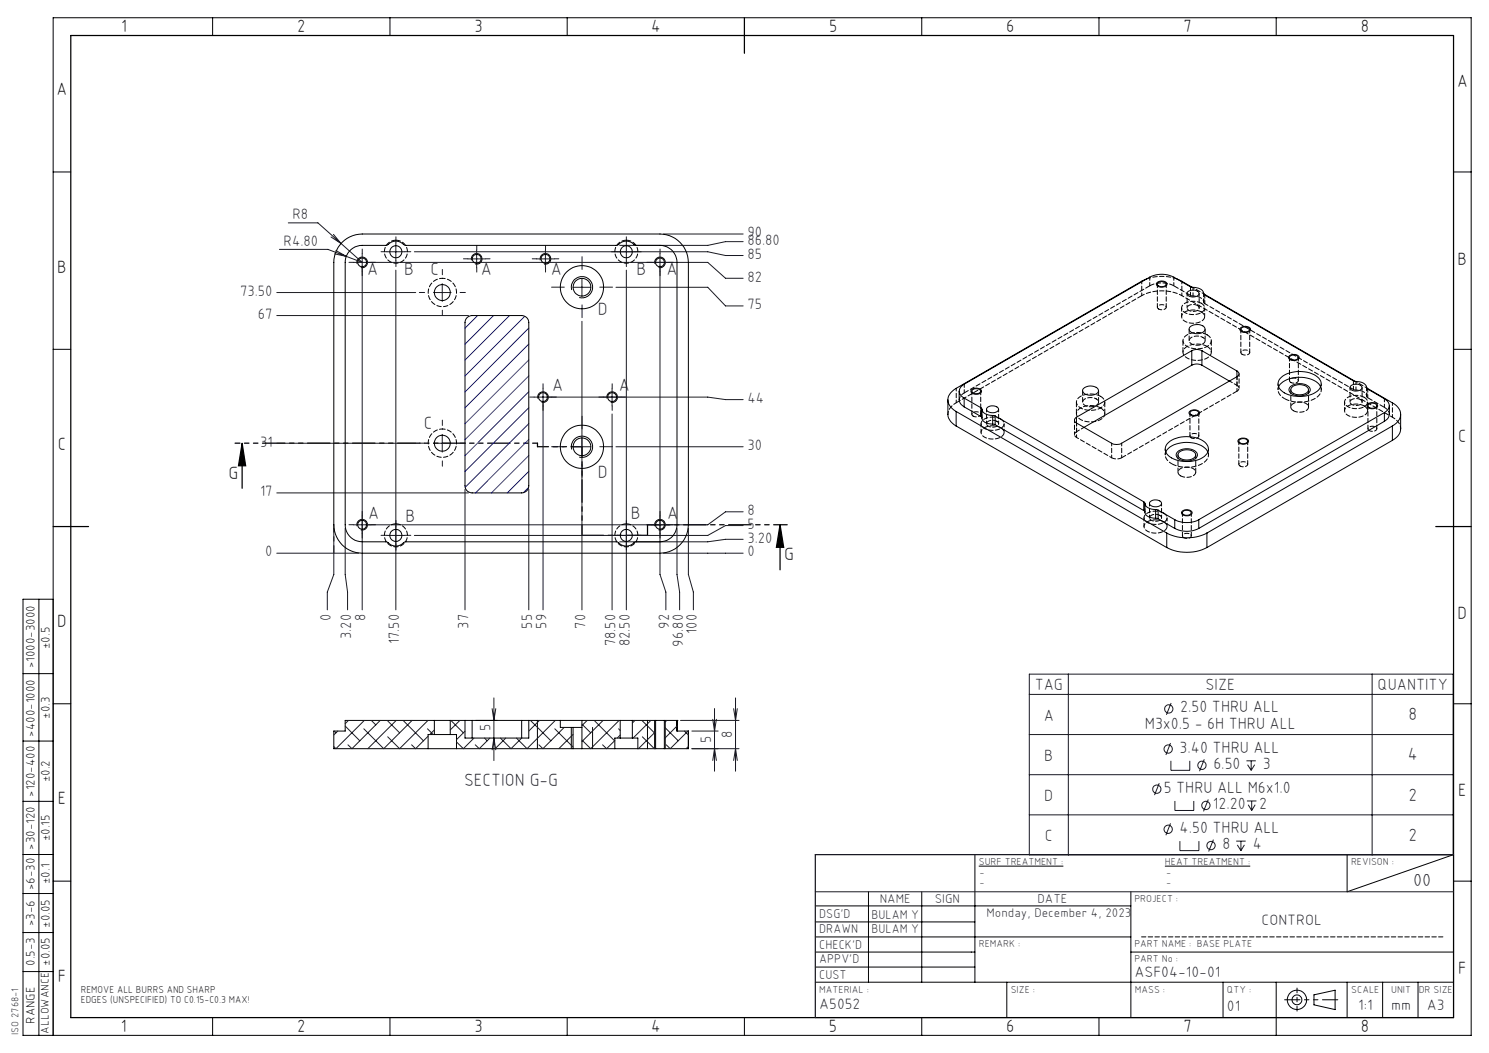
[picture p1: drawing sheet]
<svg xmlns="http://www.w3.org/2000/svg" width="420mm" height="297mm" viewBox="0 0 420 297" stroke-linecap="round" stroke-linejoin="round" font-family="sans-serif">
<g fill="none" stroke="#191924" stroke-width=".28">
<path d="M78.8 70.3h13.7l5.2 2M81.3 62.9h8.4l12.5 11.1-4.5-1.7M94.1 66.1l2.1 2.6-2.8-1.9M94.4 71.6l3.3 .7M94.8 70.7l2.9 1.6M99.7 74h99.9l5 4.5h5M102.2 71.5v100.5M109.1 71h5.1M111.7 68.5v5M111.7 76.2v95.8M116.9 71h82.7l5 1.1h5M132 73h4.9"/>
<path d="M134.4 70.5v5M151.3 73h5.1M153.8 70.5v5M164.1 78.5v5M176.7 68.5v5M176.7 76.2v95.8M186.2 71.5v90.5l1.6 5v5M187.1 66h22.5M209.6 68.2h-5l-5 1h-24.8M78.1 89h54.1M78.1 82.5h39.2M122.3 82.5h4.9"/>
<path d="M124.7 80v5M161.6 81h5.1M164.1 90.6v81.4M173.7 81h25.9l5 5.3h5M150.7 112h48.9l5 .7h5M153.2 109.5v62.5M172.6 109.5v5M172.6 116.8v55.2M78.1 139h54.1M78.1 125h39.2M122.3 125h4.9M124.7 122.5v5"/>
<path d="M131.2 138v34M149.2 138v34M161.6 126h5.1M173.7 126h35.9M78.1 156h23M94.2 149v13l-1.9 5v5M97.4 149v13l.6 5v5M109.1 151h5.1M187.1 156h22.5M191 149v13l.7 5v5M194.2 149v13l1.4 5v5M209.6 152.1h-5l-5 .7h-24.8"/>
<path d="M209.6 148.2h-5l-5 2.8h-82.7M209.6 144.4h-5l-5 3.6h-99.9M138.8 199.9l.5 3.3 .5-3.3M139.3 196.8v17.7M201.5 199.8v17.7M206.9 199.9l.6 3.3 .5-3.3M207.5 196.8v20.7M290.3 190.1h119.6v51h-119.6zM290.3 195.9h119.6M301.3 190.1v51M330.3 198.3l-1.3 3.3M387 190.1v51"/>
<path d="M94.3 206.2l.5 .5M95.3 206.2l-1.1 1.1M97.4 204.8l4.1 4.1M98.3 203.2l-.9 .9M102.8 203.2l-8 8-.6-.6M104.7 203.2l1.3 1.3M107.2 203.2l-7.9 8-1.2-1.1M109.2 203.2l3.5 3.5M111.8 203.2l-8 8M113.8 203.3l5.7 5.6M116.2 203.2l-8 8-5.6-5.6M120.6 205.6l1.6 1.6"/>
<path d="M120.7 203.2l-8 8-3.3-3.4M120.8 207.6l-3.6 3.6-1.1-1.1M122.5 205.9l-1.3 1.3M127.2 203.2l3.5 3.5M129.7 203.2l-2.7 2.7M131.2 206.2l-2.4 2.4M133.7 208.2l-3 3-1.9-1.9M134.2 203.2h6.1M136.7 208.2l.7 .7M138.2 208.2l-3 3-1.1-1.1M138.8 211.5l.5-3.3 .5 3.3M141.1 208.2l3 3 3-3"/>
<path d="M142.7 208.2l-3 3M149.8 203.3l5.6 5.6M152.2 203.2l-3 3M156.5 205.6l5.1 5.1M156.6 203.2l-7.9 8-3-3M159.1 205.2l-6 6-1.1-1.1M161.6 207.1l-4 4.1M164.1 204.3l2.5 2.4M165.6 203.2l-1.5 1.4M167.7 203.3l5.7 5.6M170.1 203.2l-6 6M173.4 208.9l-2.3 2.3-1.1-1.1"/>
<path d="M174.5 205.6l.4 .5M174.6 203.2l-8 8-2.5-2.5M174.9 207.3l-.8 .9M179.1 203.2l-.7 .7M181 203.2l3.6 3.5M181.2 207.8l3.4 3.4 .3-.3M183.6 203.2l-5 5M184.9 206.4l-4.8 4.8-.2-.2M187.4 205l3.9 3.9M188.1 203.2l-.7 .7M191 204.8l-3.6 3.5M191.9 203.2h16.6"/>
<path d="M193 206.2l1.2 1.1M194.1 206.2l-5 5-1.2-1.1M194.2 210.6l-.7 .6M195.2 211.2h13.3M195.2 206.2h7.4M201 214.5l.5-3.3 .6 3.3M201 202.9l.5 3.3 .6-3.3M206.9 214.5l.6-3.3 .5 3.3M290.3 207.2h119.6M290.3 218.5h119.6M330.2 209.6l-1.3 3.3M330.3 214.6v2.7h5.3v-2.7"/>
<path d="M339.7 214.2l-1.4 3.3M351.6 214.6h2.6M351.9 215.7l1 1.6M352.9 214.6v2.7M353.9 215.7l-1 1.6M290.3 229.8h119.6M327 220.9l-1.4 3.4M330.2 232.2l-1.3 3.4M331.4 225.9v2.7h5.3v-2.7M332.8 237.2v2.7h5.4v-2.7M340.8 225.5l-1.3 3.3M342.3 236.8l-1.4 3.4"/>
<path d="M348.7 237.2h2.7M349 238.3l1 1.6M350 237.2v2.7M351 238.3l-1 1.6M351.7 225.9h2.7M352.1 227l1 1.6M353.1 225.9v2.7M354 227l-.9 1.6M230 251.5h180"/>
<circle cx="329.7" cy="200" r="1.17"/>
<circle cx="329.5" cy="211.3" r="1.17"/>
<circle cx="339" cy="215.9" r="1.17"/>
<circle cx="326.3" cy="222.6" r="1.16"/>
<circle cx="329.5" cy="233.9" r="1.17"/>
<circle cx="340.2" cy="227.2" r="1.16"/>
<circle cx="341.6" cy="238.5" r="1.17"/>
</g>
<g fill="none" stroke="#000" stroke-width=".28">
<path d="M60 5v5M110 5v5M160 5v5M260 5v5M310 5v5M360 5v5M15 48.5h5M410 48.5h5M96.5 68.4l1.4-1.2 1.6-.7 2.7-.5h84a8.1 8.1 0 0 1 8 8v74a8.1 8.1 0 0 1-8 8h-84a8 8 0 0 1-8-8v-74l.4-2.6 .8-1.7zM99 70.4l1.2-.8 1.3-.4h7.5a3.5 3.5 0 0 1 4.9-.2l.4 .2h59.8a3.4 3.4 0 0 1 5.1 0h7a4.8 4.8 0 0 1 4.8 4.8v74a4.8 4.8 0 0 1-4.8 4.8l-7 .1a3.4 3.4 0 0 1-5.1 0l-59.8-.1a3.5 3.5 0 0 1-4.9 .2l-.4-.2h-6.8a4.8 4.8 0 0 1-4.8-4.8v-74l.4-2zM100.7 74.4a1.5 1.5 0 0 1 1.3-1.9 1.5 1.5 0 0 1 1.7 1.6 1.5 1.5 0 0 1-1.9 1.4M133 73.4a1.51 1.51 0 0 1 1.3-1.9 1.51 1.51 0 0 1 1.7 1.6 1.51 1.51 0 0 1-1.9 1.4"/>
<path d="M152.4 73.4a1.51 1.51 0 0 1 1.3-1.9 1.51 1.51 0 0 1 1.7 1.6 1.51 1.51 0 0 1-1.9 1.4M184.7 74.4a1.5 1.5 0 0 1 1.3-1.9 1.5 1.5 0 0 1 1.7 1.6 1.5 1.5 0 0 1-1.9 1.4M323.4 78.7l-53.7 30.8a3.7 3.7 0 0 0-2.2 4.3l.6 1 1.6 1.3M326.4 79.7a1.73 1.73 0 0 1 2.8 .6 1.79 1.79 0 0 1-3-.2zM326.6 79.7a1.45 1.45 0 0 1 2.3 .6 1.51 1.51 0 0 1-2.5-.2zM332 78.7l4.3 2.4M15 98.5h5M131.7 89.6l1.5-.6h13.9a1.99 1.99 0 0 1 2.1 2v46a1.99 1.99 0 0 1-2.1 2h-13.9a1.99 1.99 0 0 1-2-2v-46l.1-.8zM161.3 81.8a3 3 0 0 1 2.6-3.8 3 3 0 0 1 3.3 3.3 3 3 0 0 1-3.8 2.6M335 82.4a2.3 2.3 0 0 1 3.1 .1 1.28 1.28 0 0 1-1.7 1.3 1.13 1.13 0 0 1-1.1-.3 1.13 1.13 0 0 1-.3-1.1zM335.7 92.2a2.93 2.93 0 0 1 4.2 .4 1.61 1.61 0 0 1-2 1.5 2.02 2.02 0 0 1-2.5-1.4zM336.2 98.9a3.1 3.1 0 0 1 2.8 0"/>
<path d="M336.2 98.9l-32.6 18.8M336.2 98.9v4.1M339 98.9l9.9 5.7M339 98.9v4.1M339.5 82.8a2.82 2.82 0 0 0-3.2-1.8l-5.2-2.8a7.4 7.4 0 0 0-6.8 0l-52.3 30.2a2.08 2.08 0 0 0-1.4 1.9 2.08 2.08 0 0 0 1.4 2M339.5 82.8l.2 .3 42.6 24.5a3.2 3.2 0 0 1 3.1 1.4l.1 .3M339.5 82.8h.1M339.5 82.9l42.8 24.7M349.9 92.5a1.84 1.84 0 0 1 2.8 .5 1.75 1.75 0 0 1-3-.1zM350.2 92.5a1.4 1.4 0 0 1 2.3 .5 1.48 1.48 0 0 1-2.5-.1zM410 98.5h5M151.7 112.4a1.5 1.5 0 0 1 1.3-1.9 1.5 1.5 0 0 1 1.6 1.6 1.5 1.5 0 0 1-1.8 1.3"/>
<path d="M171.2 112.4a1.5 1.5 0 0 1 1.3-1.9 1.5 1.5 0 0 1 1.6 1.6 1.5 1.5 0 0 1-1.8 1.3M267.4 112.8l.1 5.1 .6 1 1.6 1.3M269.7 116.1l59.4 34.3M269.7 116.1v4.1M270.5 110.3l.2 3.1 .4 .7 .9 .7M272 114.8l4.7 2.7M272 112.3l4.7 2.7M272 112.3v2.5M274 109.9a1.84 1.84 0 0 1 2.9 .5 1.75 1.75 0 0 1-3-.1zM274.3 110a1.65 1.65 0 0 1 2.3 .3 1.41 1.41 0 0 1-2.5 0zM276.7 117.5l.3 .4M276.7 115l.3 .4"/>
<path d="M276.7 115v2.5M277 115.5v2.4a2.53 2.53 0 0 0 3 1.7M277 115.4a2.59 2.59 0 0 0 3 1.8M278.4 115a2.17 2.17 0 0 1 3.3 .4 1.93 1.93 0 0 1-3.4 .1zM280 119.6l.7 .2M280 117.2l.7 .1M280 117.2v2.4M280.7 119.8l41.9 24.2M280.7 117.3l41.9 24.2M280.7 117.3v2.5M303.6 117.7a.87 .87 0 0 0-.5 .8 .87 .87 0 0 0 .5 .8M303.6 117.7v1.6"/>
<path d="M305.5 109.7a2.89 2.89 0 0 1 4.3 .3 1.61 1.61 0 0 1-1.9 1.5 2.04 2.04 0 0 1-2.5-1.5zM335.5 116.1a1.81 1.81 0 0 1 2.9 .4 1.73 1.73 0 0 1-3-.1zM335.8 116.1a1.38 1.38 0 0 1 2.3 .5 1.48 1.48 0 0 1-2.5-.2zM336.2 103a3.1 3.1 0 0 1 2.8 0M336.2 103l-30.4 17.5M339 103l7.8 4.5M348.9 106.3l-32.5 18.7a3 3 0 0 1-2.9 0l-9.9-5.7M348.9 104.6a.85 .85 0 0 1 .6 .8 .85 .85 0 0 1-.6 .9M348.9 104.6v1.7M360.6 109.1a6.7 6.7 0 0 1 6.6-2.7 6 6 0 0 1 5.3 2.7M361.1 106.8a8.6 8.6 0 0 1 10.9-.1 2.51 2.51 0 0 1-1 4 9 9 0 0 1-9.6-.6 2.31 2.31 0 0 1-.3-3.3zM363.7 100.3a1.83 1.83 0 0 1 2.8 .6 1.73 1.73 0 0 1-3-.1z"/>
<path d="M363.7 100.6a1.45 1.45 0 0 1 2.5 .4 1.48 1.48 0 0 1-2.5-.2zM364 109a4 4 0 0 1 5.5 .6 1.97 1.97 0 0 1-2.3 2 3.1 3.1 0 0 1-3.6-1.6zM364.5 109.1a3.3 3.3 0 0 1 4.5 .5 1.7 1.7 0 0 1-1.9 1.7 2.56 2.56 0 0 1-3-1.4zM380.9 108.9a2.13 2.13 0 0 1 3.3 .4 1.95 1.95 0 0 1-3.4 .1zM385.5 109.3l.2 .4 4.8 2.8a2.08 2.08 0 0 1 1.4 1.9 2.08 2.08 0 0 1-1.4 2M385.5 109.3v.1M385.5 109.4l7.2 4.2a3.5 3.5 0 0 1 2.4 3.3 3.5 3.5 0 0 1-2.4 3.3M385.8 114a1.73 1.73 0 0 1 2.8 .5 1.79 1.79 0 0 1-3-.1zM386 114a1.41 1.41 0 0 1 2.3 .5 1.48 1.48 0 0 1-2.5-.1zM390.5 118.8l-52.4 30.2M390.5 116.4l-52.4 30.2M390.5 116.4v2.4"/>
<path d="M391.9 114.4l-.1 3.1-.5 .7-.8 .6M395.1 116.9l-.2 5.1-.6 1-1.6 1.2M161.3 126.8a2.99 2.99 0 0 1 2.6-3.8 2.99 2.99 0 0 1 3.2 3.3 2.99 2.99 0 0 1-3.7 2.6M269.7 120.2l59.4 34.2M328.8 127.5a6.6 6.6 0 0 1 6.6-2.7 5.8 5.8 0 0 1 5.3 2.7M329.2 125.2a8.6 8.6 0 0 1 11-.1 2.47 2.47 0 0 1-1 4 8.7 8.7 0 0 1-10-1l-.4-.8-.1-.9zM332.2 127.4a4 4 0 0 1 5.5 .5 1.89 1.89 0 0 1-2.1 2.1 3.2 3.2 0 0 1-3.8-1.6zM332.7 127.5a3.4 3.4 0 0 1 4.5 .5 1.7 1.7 0 0 1-2 1.7 2.56 2.56 0 0 1-3-1.4zM349.4 123.9a1.83 1.83 0 0 1 2.8 .6 1.72 1.72 0 0 1-3-.1zM349.5 124.2a1.45 1.45 0 0 1 2.4 .4 1.46 1.46 0 0 1-2.5-.2zM392.7 120.2l-52.3 30.2M392.7 120.2v4"/>
<path d="M392.7 124.2l-52.3 30.2M100.7 148.4a1.5 1.5 0 0 1 1.3-1.9 1.5 1.5 0 0 1 1.7 1.7 1.5 1.5 0 0 1-1.9 1.3M184.7 148.4a1.5 1.5 0 0 1 1.3-1.9 1.5 1.5 0 0 1 1.7 1.7 1.5 1.5 0 0 1-1.9 1.3M322.6 144l.3 .4M322.6 141.5l.1 .1a2.95 2.95 0 0 0 3.3 2.1M322.6 141.5v2.5M322.9 144.4a2.31 2.31 0 0 0 2.5 1.8h.6M322.9 142v2.4M324.4 141.6a2.17 2.17 0 0 1 3.2 .3 1.94 1.94 0 0 1-3.4 .1zM326 146.2l.7 .1M326 143.7l.7 .2M326 143.7v2.5"/>
<path d="M326.7 146.3l4.7 2.7M326.7 143.9l4.7 2.7M326.7 143.9v2.4M329.1 154.4a12.6 12.6 0 0 0 11.3 0M329.1 150.4a12.6 12.6 0 0 0 11.3 0M329.1 150.4v4M331.4 149a7.4 7.4 0 0 0 6.7 0M331.4 146.6a7.4 7.4 0 0 0 6.7 0M331.4 146.6v2.4M333.5 144.1a1.83 1.83 0 0 1 2.8 .6 1.75 1.75 0 0 1-3-.1zM333.7 144.2a1.4 1.4 0 0 1 2.3 .5 1.48 1.48 0 0 1-2.5-.1zM338.1 146.6v2.4"/>
<path d="M340.4 150.4v4M11 169v123M15 169h-8.5v123h408.5v-287h-400v287M6.5 190h8.5M15 198.5h5M410 198.5h5M6.5 209h8.5M120.8 211.2h8M122.5 207.2h4.5M122.5 203.2h4.5M122.5 203.2h-25.1v3h-3.2v5h26.6M122.5 207.2h-1.7v4"/>
<path d="M122.5 203.2v4M127 203.2h4.2M127 207.2h1.8v4M127 203.2v4M128.8 211.2h32.8M131.2 203.2h2M131.2 203.2v5h18v-5M133.2 203.2h13.9M133.2 203.2v5M147.1 203.2h2.1M147.1 203.2v5M149.2 203.2h8.8"/>
<path d="M151.6 203.2v8M158 203.2h6.1M158 203.2v2h3.6M161.1 205.2v6M161.6 205.2h2.5M161.6 211.2h2.5M161.6 205.2v6M164.1 203.2v8M164.1 211.2h9.3M164.1 203.2h10.8M167.1 205.2v6M173.4 211.2h6.5"/>
<path d="M174.9 208.2h3.5M174.9 203.2h3.5M174.9 203.2v5M174.9 208.2h-1.5v3M178.4 203.2v5M178.4 208.2h1.5v3M178.4 203.2h6.5M179.9 211.2h5M182.6 203.2v8M184.6 203.2v8M184.9 211.2h2.5M184.9 203.2h2.5"/>
<path d="M184.9 203.2v8M187.4 203.2h3.6M187.4 203.2v8M187.6 203.2v8M191 203.2h.1M191 203.2v3h3.2v5h-6.8M6.5 226h8.5M6.5 241h8.5M6.5 252h8.5M15 248.5h5M230 255.5h89M245 251.5v25.5"/>
<path d="M260 251.5v25.5M275 241v36M276.1 244.3h23.8M319 251.5v35.5M328.6 244.3h24.1M380 241v10.5l30-10.5v46h-180M410 248.5h5M6.5 274h8.5M6.5 263h8.5M230 268.5h45M230 277h180M230 272.8h45"/>
<path d="M230 260h45M230 264.3h89M284 277v10M319 268.5h91M345 277v10M360 277v15M380 277v10M390 277v10M400 277v10M60 287v5M110 287v5M160 287v5"/>
<path d="M210 287v5M260 287v5M310 287v5M370.6 280.6l6-1.3v5.5l-6-1.4z"/>
<circle cx="102.2" cy="74" r="1.25"/>
<circle cx="111.7" cy="71" r="1.7"/>
<circle cx="134.5" cy="73" r="1.26"/>
<circle cx="153.9" cy="73" r="1.26"/>
<circle cx="176.7" cy="71" r="1.7"/>
<circle cx="186.2" cy="74" r="1.25"/>
<circle cx="124.8" cy="82.5" r="2.25"/>
<circle cx="164.2" cy="81" r="2.5"/>
<circle cx="164.2" cy="81" r="6.1"/>
<circle cx="153.2" cy="112" r="1.25"/>
<circle cx="172.7" cy="112" r="1.26"/>
<circle cx="124.8" cy="125" r="2.25"/>
<circle cx="164.2" cy="126" r="2.5"/>
<circle cx="164.2" cy="126" r="6.1"/>
<circle cx="102.2" cy="148" r="1.25"/>
<circle cx="111.7" cy="151" r="1.7"/>
<circle cx="176.7" cy="151" r="1.7"/>
<circle cx="186.1" cy="148" r="1.25"/>
<circle cx="365.8" cy="282" r="1.38"/>
<circle cx="365.8" cy="282" r="2.72"/>
</g>
<path d="M20 10h390v277h-390zM210 5v10M68.3 125l1 6.4h-2zM68.3 125v12.7M15 148.5h10M220 148l1.1 6.4h-2.1zM220 148v12.7M405 148.5h10" fill="none" stroke="#000" stroke-width=".35"/>
<path d="M66.3 125h85.3" fill="none" stroke="#000" stroke-width=".35" stroke-dasharray="6.3 1.3 1.3 1.3 1.3 1.3" stroke-dashoffset="5"/>
<path d="M151.6 125v1M182.6 151v-3" fill="none" stroke="#000" stroke-width=".35" stroke-dasharray="6.3 1.3 1.3 1.3 1.3 1.3"/>
<path d="M151.6 126h12.6" fill="none" stroke="#000" stroke-width=".35" stroke-dasharray="6.3 1.3 1.3 1.3 1.3 1.3" stroke-dashoffset="3.2"/>
<path d="M164.2 126v25" fill="none" stroke="#000" stroke-width=".35" stroke-dasharray="6.3 1.3 1.3 1.3 1.3 1.3" stroke-dashoffset="3.4"/>
<path d="M164.2 151h18.4" fill="none" stroke="#000" stroke-width=".35" stroke-dasharray="6.3 1.3 1.3 1.3 1.3 1.3" stroke-dashoffset=".3"/>
<path d="M182.6 148h39.4" fill="none" stroke="#000" stroke-width=".35" stroke-dasharray="6.3 1.3 1.3 1.3 1.3 1.3" stroke-dashoffset="2.5"/>
<path d="M365.9 278.7v6.5" fill="none" stroke="#000" stroke-width=".28" stroke-dasharray="15.2 1.3 1.3 1.3" stroke-dashoffset="13.9"/>
<g fill="none" stroke="#000" stroke-width=".28" stroke-dasharray="1.3 .6">
<path d="M111.7 67.7a3.2 3.2 0 0 1 2.9 4.8 3.2 3.2 0 0 1-5.5 .4 3.2 3.2 0 0 1 2-5.1l.6-.1M176.7 67.7a3.2 3.2 0 0 1 2.9 4.8 3.2 3.2 0 0 1-5.5 .4 3.2 3.2 0 0 1 2-5.1l.6-.1M322 83.4l-52.3 30.2M324.3 80.6l-52.3 30.2M331.1 80.6a7.5 7.5 0 0 0-6.8 0M333.7 96.1v3.2M335.4 92.8v3.3M339.5 85.2l.3 .5M339.9 96.1v-3.3M341.7 99.3v-3.2M277 117.9v-.1M303.6 113.4v3.3"/>
<path d="M305.4 110.2v3.2M309.9 113.4v-3.2M311.6 116.7v-3.3M385.5 111.8l.3 .4M316.4 129.1l32.5-18.8M111.7 147.7a3.2 3.2 0 0 1 2.9 4.8 3.2 3.2 0 0 1-5.5 .4 3.2 3.2 0 0 1 2-5.1l.6-.1M176.7 147.7a3.2 3.2 0 0 1 2.9 4.8 3.2 3.2 0 0 1-5.5 .4 3.2 3.2 0 0 1 2-5.1l.6-.1M322.9 144.4h.1M407 264.3h-85"/>
</g>
<path d="M377.4 282h-15.1" fill="none" stroke="#000" stroke-width=".28" stroke-dasharray="6.3 1.3 1.3 1.3 1.3 1.3" stroke-dashoffset="2"/>
<path d="M94.2 156v-8" fill="none" stroke="#191924" stroke-width=".28" stroke-dasharray="15.2 1.3 1.3 1.3" stroke-dashoffset="13.1"/>
<path d="M410 241h-180v46" fill="none" stroke="#191924" stroke-width=".35"/>
<g fill="none" stroke="#00f" stroke-width=".28">
<path d="M134.7 89l-3.5 3.6M139.2 89l-8 8.1M143.7 89l-12.5 12.6M148 89.2l-16.8 16.8M149.2 92.5l-18 18.1M149.2 97l-18 18M149.2 101.5l-18 18M149.2 106l-18 18M149.2 110.5l-18 18M149.2 115l-18 18M149.2 119.5l-18 17.9M149.1 137.5l-1.5 1.5"/>
<path d="M149.2 124l-15.1 15M149.2 128.5l-10.6 10.5M149.2 133l-6.1 6"/>
</g>
<g fill="none" stroke="#191924" stroke-width=".28" stroke-dasharray="15.2 1.3 1.3 1.3">
<path d="M99.7 74h-1.3M102.2 71.5v-1.3M102.2 76.5v1.2M104.7 74h1.2M109.2 71h-1.7M111.7 68.5v-1.7M111.7 73.5v1.7M114.2 71h1.7M124.8 77.5v-1.5M132 73h-1.3M134.5 70.5v-1.3M134.5 75.5v1.2"/>
<path d="M137 73h1.2M151.4 73h-1.3M153.9 70.5v-1.3M153.9 75.5v1.2M156.4 73h1.2M164.2 76v-3.6M174.2 71h-1.7M176.7 68.5v-1.7M176.7 73.5v1.7M179.2 71h1.7M183.7 74h-1.3M186.2 71.5v-1.3"/>
<path d="M186.2 76.5v1.2M188.7 74h1.2M119.8 82.5h-1.5M124.8 87.5v1.5M129.8 82.5h1.5M159.2 81h-3.6M164.2 86v3.6M169.2 81h3.6M124.8 120v-1.5M150.7 112h-1.3M153.2 109.5v-1.3M153.2 114.5v1.2"/>
<path d="M155.7 112h1.2M170.2 112h-1.3M172.7 109.5v-1.3M172.7 114.5v1.2M175.2 112h1.2M119.8 125h-1.5M124.8 130v1.5M129.8 125h1.5M159.2 126h-3.6M164.2 121v-3.6M164.2 131v3.6M169.2 126h3.6"/>
<path d="M99.7 148h-1.3M102.2 145.5v-1.3M102.2 150.5v1.2M104.7 148h1.2M109.2 151h-1.7M111.7 148.5v-1.7M111.7 153.5v1.7M114.2 151h1.7M174.2 151h-1.7M176.7 148.5v-1.7M176.7 153.5v1.7M179.2 151h1.7"/>
<path d="M183.7 148h-1.3M186.2 145.5v-1.3M186.2 150.5v1.2M188.7 148h1.2"/>
</g>
<path d="M68.3 125l1 6.4h-2zM220 148l1.1 6.4h-2.1z" fill="#000"/>
<g fill="none" stroke="#000" stroke-width=".28" stroke-dasharray="1.3 .6" stroke-dashoffset=".5">
<path d="M124.8 78.5a4 4 0 0 1 3.5 5.8 4 4 0 0 1-6.8 .5 4 4 0 0 1 2.7-6.3h.6M322 79.3v4.1M322 83.4a12.5 12.5 0 0 1 11.4 0M333.4 83.4v-4.1M334.8 82.8v4.1M338.2 86.9v-4.1M269.7 113.6v-4.1M278.3 115.4v4.1M281.7 119.5v-4.1M303.1 118.5v4.1M348.9 110.3a.86 .86 0 0 0 .6-.8 .86 .86 0 0 0-.6-.8M348.9 106.2v4.1"/>
<path d="M349.5 109.5v-4.1M360.7 109.1a2.6 2.6 0 0 0 1.6 3.3M380.8 109.3v4.1M384.2 113.4v-4.1M392.8 113.6v4.1M124.8 121a4 4 0 0 1 3.5 5.8 4 4 0 0 1-6.8 .5 4 4 0 0 1 2.7-6.3h.6M303.7 121.8a.86 .86 0 0 0-.6 .8 .86 .86 0 0 0 .6 .8M303.7 123.4v-4.1M313.6 125v4.1M316.4 129.1v-4.1M328.8 127.5a2.6 2.6 0 0 0 1.7 3.3M324.2 142v4"/>
<path d="M327.6 146v-4"/>
</g>
<g fill="none" stroke="#000" stroke-width=".28" stroke-dasharray="1.3 .6" stroke-dashoffset=".1">
<path d="M323.4 78.7a13.1 13.1 0 0 1 8.6 0M338.8 85.5a1.46 1.46 0 0 1 1 1.6 1.46 1.46 0 0 1-1.3 1.2 4.2 4.2 0 0 1-5.1-1.1 1.92 1.92 0 0 1 1.9-2.1l1.6-.1 1.9 .5M338.8 88a1.46 1.46 0 0 1 1 1.5 1.46 1.46 0 0 1-1.3 1.3 4.2 4.2 0 0 1-5.1-1.1 1.92 1.92 0 0 1 1.9-2.1l2.1-.1 1.4 .5M340.5 94.4a1.79 1.79 0 0 1 1.2 1.9 1.79 1.79 0 0 1-1.5 1.6 5.7 5.7 0 0 1-6.2-.9 1.71 1.71 0 0 1 1-2.6 6.3 6.3 0 0 1 5.5 0M340.5 97.7a1.79 1.79 0 0 1 1.2 1.9 1.79 1.79 0 0 1-1.5 1.6 5.7 5.7 0 0 1-6.2-1 1.71 1.71 0 0 1 1-2.5 6.3 6.3 0 0 1 5.5 0M282.3 118.2a1.46 1.46 0 0 1 .9 1.5 1.46 1.46 0 0 1-1.2 1.3 4.2 4.2 0 0 1-5.2-1.1 1.92 1.92 0 0 1 1.9-2.1l2.2-.1 1.4 .5M310.5 111.8a1.79 1.79 0 0 1 1.1 1.8 1.79 1.79 0 0 1-1.5 1.6 5.7 5.7 0 0 1-6.2-.9 1.71 1.71 0 0 1 1-2.6 6.3 6.3 0 0 1 5.6 .1M310.5 115.1a1.79 1.79 0 0 1 1.1 1.8 1.79 1.79 0 0 1-1.5 1.6 5.7 5.7 0 0 1-6.2-.9 1.71 1.71 0 0 1 1-2.6 6.3 6.3 0 0 1 5.6 .1M364.1 109.9v4.9M364.8 115.8a3.3 3.3 0 0 0 4.2-.7 1.7 1.7 0 0 0-1.9-1.7 2.54 2.54 0 0 0-3 1.4l.2 .6 .5 .4M369.1 114.8v-4.9M384.8 112.1a1.46 1.46 0 0 1 .9 1.5 1.46 1.46 0 0 1-1.2 1.3 4.2 4.2 0 0 1-5.2-1.2 1.92 1.92 0 0 1 1.9-2l1.7-.2 1.9 .6"/>
<path d="M384.8 114.5a1.46 1.46 0 0 1 .9 1.5 1.46 1.46 0 0 1-1.2 1.3 4.2 4.2 0 0 1-5.2-1.1 1.92 1.92 0 0 1 1.9-2.1l1.7-.1 1.9 .5M282.3 120.6a1.46 1.46 0 0 1 .9 1.6 1.46 1.46 0 0 1-1.2 1.2 4.2 4.2 0 0 1-5.2-1.1 1.92 1.92 0 0 1 1.9-2.1l1.6-.1 2 .5M313.6 129.1a3.1 3.1 0 0 0 2.8 0M332.3 128.3v4.9M333 134.2a3.3 3.3 0 0 0 4.2-.7 1.7 1.7 0 0 0-1.9-1.7 2.54 2.54 0 0 0-3 1.4l.2 .5 .5 .5M337.3 133.2v-4.9M328.2 144.7a1.46 1.46 0 0 1 1 1.5 1.46 1.46 0 0 1-1.3 1.3 4.2 4.2 0 0 1-5.2-1.1 1.92 1.92 0 0 1 2-2.1l1.6-.1 1.9 .5M328.2 147.2a1.46 1.46 0 0 1 1 1.5 1.46 1.46 0 0 1-1.3 1.3 4.2 4.2 0 0 1-5.2-1.2 1.92 1.92 0 0 1 2-2l1.6-.2 1.9 .6"/>
</g>
<path d="M339.3 95.2a1.06 1.06 0 0 1 .6 1.2 1.06 1.06 0 0 1-1.1 .8 2.64 2.64 0 0 1-3.4-1 2.28 2.28 0 0 1 3.1-1.3l.8 .3M339.6 82.9l-3.2-1.9M309.2 112.5a1.06 1.06 0 0 1 .6 1.2 1.06 1.06 0 0 1-1 .8 2.64 2.64 0 0 1-3.4-1 2.28 2.28 0 0 1 3.1-1.3l.7 .3M385.5 109.4l-3.2-1.8" fill="none" stroke="#000" stroke-width=".28" stroke-dasharray="1.3 .6" stroke-dashoffset=".7"/>
<g fill="none" stroke="#000" stroke-width=".28" stroke-dasharray="1.3 .6" stroke-dashoffset=".4">
<path d="M324.3 80.6v-2.4M331.1 80.6v-2.4M333.3 86.9v2.4M335.8 83.3l.7 .2M335.8 80.9v2.4M336.5 83.5v-2.5M339.5 82.8v2.4M339.5 85.2v-2.4M339.8 89.3v-2.4M339.8 85.7v-2.5M267.4 116.9l.4-1.6 .8-.9 1.1-.8M272 110.8v-2.4"/>
<path d="M276.7 119.5v2.5M277 115.4v2.5M303.7 119.3v2.5M348.9 108.7l-2.1-1.2M348.9 108.7v-2.5M379.3 113.4v2.4M381.8 109.9l.7 .1M381.8 107.4v2.5M382.5 110v-2.4M385.5 109.3v2.5M385.5 111.8v-2.5M385.8 115.8v-2.4"/>
<path d="M385.8 112.2v-2.5M390.5 114.9v-2.5M392.8 117.7l1.1 .8 .8 .9 .4 1.5M283.2 122v-2.5M305.8 120.5l-2.1 1.3M322.7 146v2.5M322.9 141.9v2.5M329.2 148.5v-2.5"/>
</g>
<path d="M335.8 83.3l-4.7-2.7M362.3 112.4a9 9 0 0 0 9.6-.8l.7-1.2-.1-1.3M390.5 114.9l-4.7-2.7M330.5 130.8a9 9 0 0 0 9.6-.8l.7-1.2-.1-1.3" fill="none" stroke="#000" stroke-width=".28" stroke-dasharray="1.3 .6" stroke-dashoffset="-.2"/>
<path d="M326.8 87.2a1.45 1.45 0 0 0 2.1-.6 1.49 1.49 0 0 0-2.4 0l.3 .6M350.4 99.9a1.45 1.45 0 0 0 2.1-.5 1.49 1.49 0 0 0-2.5 0l.4 .5M272 110.8l-1.1 1-.3 1M274.5 117.4a1.45 1.45 0 0 0 2.1-.6 1.49 1.49 0 0 0-2.5 0l.4 .6M364.1 107.9a1.45 1.45 0 0 0 2.1-.6 1.49 1.49 0 0 0-2.5 0l.4 .6M391.9 116.9l-.3-1-1.1-1M336 123.5a1.45 1.45 0 0 0 2.1-.6 1.49 1.49 0 0 0-2.5 .1l.4 .5M349.8 131.5a1.45 1.45 0 0 0 2.1-.6 1.49 1.49 0 0 0-2.5 0l.4 .6M386.2 121.4a1.45 1.45 0 0 0 2.1-.5 1.49 1.49 0 0 0-2.4 0l.3 .5M333.9 151.7a1.45 1.45 0 0 0 2.1-.6 1.49 1.49 0 0 0-2.5 0l.4 .6" fill="none" stroke="#000" stroke-width=".28" stroke-dasharray="1.3 .6" stroke-dashoffset=".3"/>
<path d="M336.5 83.5a2.74 2.74 0 0 1 3 1.7M382.5 110a2.74 2.74 0 0 1 3 1.8M392.8 117.7l-59.4-34.3M303.7 123.4l9.9 5.7" fill="none" stroke="#000" stroke-width=".28" stroke-dasharray="1.3 .6" stroke-dashoffset=".6"/>
<g fill="none" stroke="#000" stroke-width=".28" stroke-dasharray="1.3 .6" stroke-dashoffset=".2">
<path d="M326.5 80.1v6.6M329 86.7v-6.6M337.7 86.2a.84 .84 0 0 1 .5 1 .84 .84 0 0 1-1 .5 1.7 1.7 0 0 1-2.3-1 2.16 2.16 0 0 1 2.8-.5M350 92.9v6.5M352.5 99.4v-6.5M274.1 110.3v6.6M276.6 116.9v-6.6M281.2 118.8a.84 .84 0 0 1 .4 1 .84 .84 0 0 1-.9 .6 1.7 1.7 0 0 1-2.4-1.1 2.16 2.16 0 0 1 2.9-.5M335.6 116.4v6.6M363.7 100.8v6.5M366.2 107.3v-6.5M381.8 109.9l-42-24.2"/>
<path d="M383.7 112.7a.84 .84 0 0 1 .4 1 .84 .84 0 0 1-.9 .6 1.7 1.7 0 0 1-2.4-1.1 2.16 2.16 0 0 1 2.9-.5M385.9 114.4v6.5M338.1 123v-6.6M349.4 124.4v6.5M351.9 130.9v-6.5M388.4 120.9v-6.5M327.1 145.3a.84 .84 0 0 1 .5 1.1 .84 .84 0 0 1-1 .5 1.7 1.7 0 0 1-2.3-1 2.16 2.16 0 0 1 2.8-.6M333.5 144.6v6.5M336 151.1v-6.5"/>
</g>
<path d="M360.5 108.3v1.6M372.7 109.9v-1.6M328.7 126.7v1.6M340.9 128.3v-1.6" fill="none" stroke="#000" stroke-width=".28" stroke-dasharray="1.3 .6" stroke-dashoffset=".8"/>
<g font-size="5">
<text x="34.2" y="9.2">1</text>
<text x="83.8" y="9.1">2</text>
<text x="133.8" y="9.2">3</text>
<text x="183.7" y="9.2">4</text>
<text x="233.8" y="9.2">5</text>
<text x="283.8" y="9.2">6</text>
<text x="333.8" y="9.2">7</text>
<text x="383.8" y="9.2">8</text>
<text x="16" y="26.9">A</text>
<text x="411" y="24.6">A</text>
<text x="16.2" y="76.9">B</text>
<text x="411.2" y="74.6">B</text>
<text x="411.3" y="124.7">C</text>
<text x="16.3" y="126.9">C</text>
<text x="64.4" y="135.1">G</text>
<text x="221.2" y="158.1">G</text>
<text x="16.2" y="176.9">D</text>
<text x="411.2" y="174.6">D</text>
<text x="16.3" y="226.9">E</text>
<text x="411.3" y="224.6">E</text>
<text x="411.3" y="274.6">F</text>
<text x="16.3" y="276.9">F</text>
<text x="34.1" y="291.1">1</text>
<text x="83.8" y="291.1">2</text>
<text x="133.8" y="291.1">3</text>
<text x="183.7" y="291.2">4</text>
<text x="233.8" y="291.1">5</text>
<text x="283.8" y="291.2">6</text>
<text x="333.8" y="291.2">7</text>
<text x="383.8" y="291.2">8</text>
</g>
<g font-size="5" fill="#191924">
<text x="103.6" y="77.6">A</text>
<text x="114" y="77.6">B</text>
<text x="121.5" y="77.6">C</text>
<text x="135.6" y="77.6">A</text>
<text x="155.4" y="77.6">A</text>
<text x="179.6" y="77.6">B</text>
<text x="188" y="77.6">A</text>
<text x="168.7" y="88.9">D</text>
<text x="155.7" y="110.4">A</text>
<text x="174.5" y="110.4">A</text>
<text x="119.6" y="121.1">C</text>
<text x="168.7" y="134.8">D</text>
<text x="103.9" y="146.4">A</text>
<text x="114.4" y="147.2">B</text>
<text x="177.9" y="146.4">B</text>
<text x="188.2" y="146.4">A</text>
<text x="397.3" y="203.2">8</text>
<text x="397.1" y="214.5">4</text>
<text x="130.9" y="221.7">SECTION G-G</text>
<text x="397.3" y="225.8">2</text>
<text x="397.3" y="237.1">2</text>
</g>
<text font-size="4.9" fill="#191924" x="398.6" y="249.9">00</text>
<g font-size="4.6" fill="#191924">
<text x="291.8" y="194.7">TAG</text>
<text x="340" y="194.7">SIZE</text>
<text x="388.6" y="194.7">QUANTITY</text>
<text x="294.4" y="203.2">A</text>
<text x="332.9" y="201">2.50 THRU ALL</text>
<text x="322.9" y="205.5">M3x0.5 - 6H THRU ALL</text>
<text x="294.6" y="214.6">B</text>
<text x="332.7" y="212.3">3.40 THRU ALL</text>
<text x="342.2" y="216.9">6.50</text>
<text x="356.3" y="216.9">3</text>
<text x="294.6" y="225.9">D</text>
<text x="328.3" y="223.6">5 THRU ALL M6x1.0</text>
<text x="342.1" y="228.2">12.20</text>
<text x="355.1" y="228.2">2</text>
<text x="294.7" y="237.2">C</text>
<text x="332.7" y="234.9">4.50 THRU ALL</text>
<text x="344.8" y="239.5">8</text>
<text x="353.4" y="239.5">4</text>
</g>
<g font-size="4.2" fill="#191924">
<text x="82.5" y="61.9">R8</text>
<text x="80" y="69.3">R4.80</text>
<text x="210.8" y="69.1">86.80</text>
<text x="210.8" y="66.9">90</text>
<text x="210.8" y="73">85</text>
<text x="67.7" y="83.4">73.50</text>
<text x="210.8" y="79.4">82</text>
<text x="72.8" y="89.9">67</text>
<text x="210.8" y="87.2">75</text>
<text x="210.8" y="113.6">44</text>
<text x="73.4" y="125.9">31</text>
<text x="210.8" y="126.9">30</text>
<text x="73.4" y="139.9">17</text>
<text x="210.8" y="149.2">5</text>
<text x="210.8" y="145.3">8</text>
<text x="210.8" y="153.1">3.20</text>
<text x="74.8" y="156.9">0</text>
<text x="210.8" y="156.9">0</text>
<text x="93.3" y="175.2" transform="rotate(-90 93.3 175.2)">0</text>
<text x="103.1" y="175.2" transform="rotate(-90 103.1 175.2)">8</text>
<text x="132.1" y="177.3" transform="rotate(-90 132.1 177.3)">37</text>
<text x="150.1" y="177.3" transform="rotate(-90 150.1 177.3)">55</text>
<text x="154.1" y="177.3" transform="rotate(-90 154.1 177.3)">59</text>
<text x="165.1" y="177.3" transform="rotate(-90 165.1 177.3)">70</text>
<text x="188.8" y="177.3" transform="rotate(-90 188.8 177.3)">92</text>
<text x="196.6" y="178.8" transform="rotate(-90 196.6 178.8)">100</text>
<text x="99" y="180.3" transform="rotate(-90 99 180.3)">3.20</text>
<text x="112.6" y="181.8" transform="rotate(-90 112.6 181.8)">17.50</text>
<text x="173.6" y="182.3" transform="rotate(-90 173.6 182.3)">78.50</text>
<text x="177.6" y="182.3" transform="rotate(-90 177.6 182.3)">82.50</text>
<text x="192.7" y="182.4" transform="rotate(-90 192.7 182.4)">96.80</text>
<text x="138.4" y="206.2" transform="rotate(-90 138.4 206.2)">5</text>
<text x="200.6" y="209.4" transform="rotate(-90 200.6 209.4)">5</text>
<text x="206.5" y="208" transform="rotate(-90 206.5 208)">8</text>
<text x="355.9" y="260.8">CONTROL</text>
<text x="320" y="275.6">ASF04-10-01</text>
<text x="231.1" y="284.6">A5052</text>
<text x="346.1" y="285">01</text>
<text x="383.1" y="284.8">1:1</text>
<text x="392.4" y="284.8">mm</text>
<text x="402.5" y="284.8">A3</text>
</g>
<g font-size="3.6" fill="#191924">
<text x="248.1" y="254.6">NAME</text>
<text x="263.7" y="254.6">SIGN</text>
<text x="292.6" y="254.6">DATE</text>
<text x="231.1" y="258.9">DSG'D</text>
<text x="231.1" y="263.3">DRAWN</text>
<text x="245.8" y="263.3">BULAM Y</text>
<text x="245.8" y="259.3">BULAM Y</text>
<text x="231.1" y="267.5">CHECK'D</text>
<text x="231.1" y="271.6">APPV'D</text>
<text x="231.1" y="276">CUST</text>
</g>
<g font-size="3.5">
<text x="14.1" y="183.1" transform="rotate(-90 14.1 183.1)">±0.5</text>
<text x="9.8" y="188.5" transform="rotate(-90 9.8 188.5)">&gt;1000-3000</text>
<text x="14.1" y="202.8" transform="rotate(-90 14.1 202.8)">±0.3</text>
<text x="9.8" y="207.8" transform="rotate(-90 9.8 207.8)">&gt;400-1000</text>
<text x="14.1" y="220.7" transform="rotate(-90 14.1 220.7)">±0.2</text>
<text x="9.8" y="224.7" transform="rotate(-90 9.8 224.7)">&gt;120-400</text>
<text x="9.8" y="239.7" transform="rotate(-90 9.8 239.7)">&gt;30-120</text>
<text x="14.1" y="237.3" transform="rotate(-90 14.1 237.3)">±0.15</text>
<text x="9.8" y="251" transform="rotate(-90 9.8 251)">&gt;6-30</text>
<text x="14.1" y="249.3" transform="rotate(-90 14.1 249.3)">±0.1</text>
<text x="9.8" y="261.3" transform="rotate(-90 9.8 261.3)">&gt;3-6</text>
<text x="14.1" y="261.7" transform="rotate(-90 14.1 261.7)">±0.05</text>
<text x="9.8" y="272.4" transform="rotate(-90 9.8 272.4)">0.5-3</text>
<text x="14.1" y="272.4" transform="rotate(-90 14.1 272.4)">±0.05</text>
<text x="9.8" y="288.7" transform="rotate(-90 9.8 288.7)">RANGE</text>
</g>
<text font-size="3.5" fill="#191924" x="278.3" y="258.5">Monday, December 4, 2023</text>
<text font-size="3.2" x="13.8" y="291.5" transform="rotate(-90 13.8 291.5)">ALLOWANCE</text>
<g font-size="2.8" fill="#191924">
<text x="276.1" y="244">SURF TREATMENT :</text>
<text x="328.6" y="244">HEAT TREATMENT :</text>
<text x="381.1" y="244">REVISON :</text>
<text x="276.3" y="250">-</text>
<text x="276.3" y="247">-</text>
<text x="329" y="250">-</text>
<text x="329" y="247">-</text>
<text x="320" y="254.4">PROJECT :</text>
<text x="276.1" y="267.2">REMARK :</text>
<text x="320" y="267.2">PART NAME : BASE PLATE</text>
<text x="320" y="271.4">PART No :</text>
<text x="231.1" y="279.9">MATERIAL :</text>
<text x="285.1" y="279.9">SIZE :</text>
<text x="320.1" y="279.9">MASS :</text>
<text x="346.1" y="279.9">QTY :</text>
<text x="381.1" y="279.9">SCALE</text>
<text x="392.4" y="279.9">UNIT</text>
<text x="400.2" y="279.9">DR SIZE</text>
<text x="5.3" y="291.9" transform="rotate(-90 5.3 291.9)">ISO 2768-1</text>
</g>
<g font-size="2.8">
<text x="22.8" y="280.1">REMOVE ALL BURRS AND SHARP</text>
<text x="22.8" y="283">EDGES (UNSPECIFIED) TO C0.15-C0.3 MAX!</text>
</g>
</svg>
